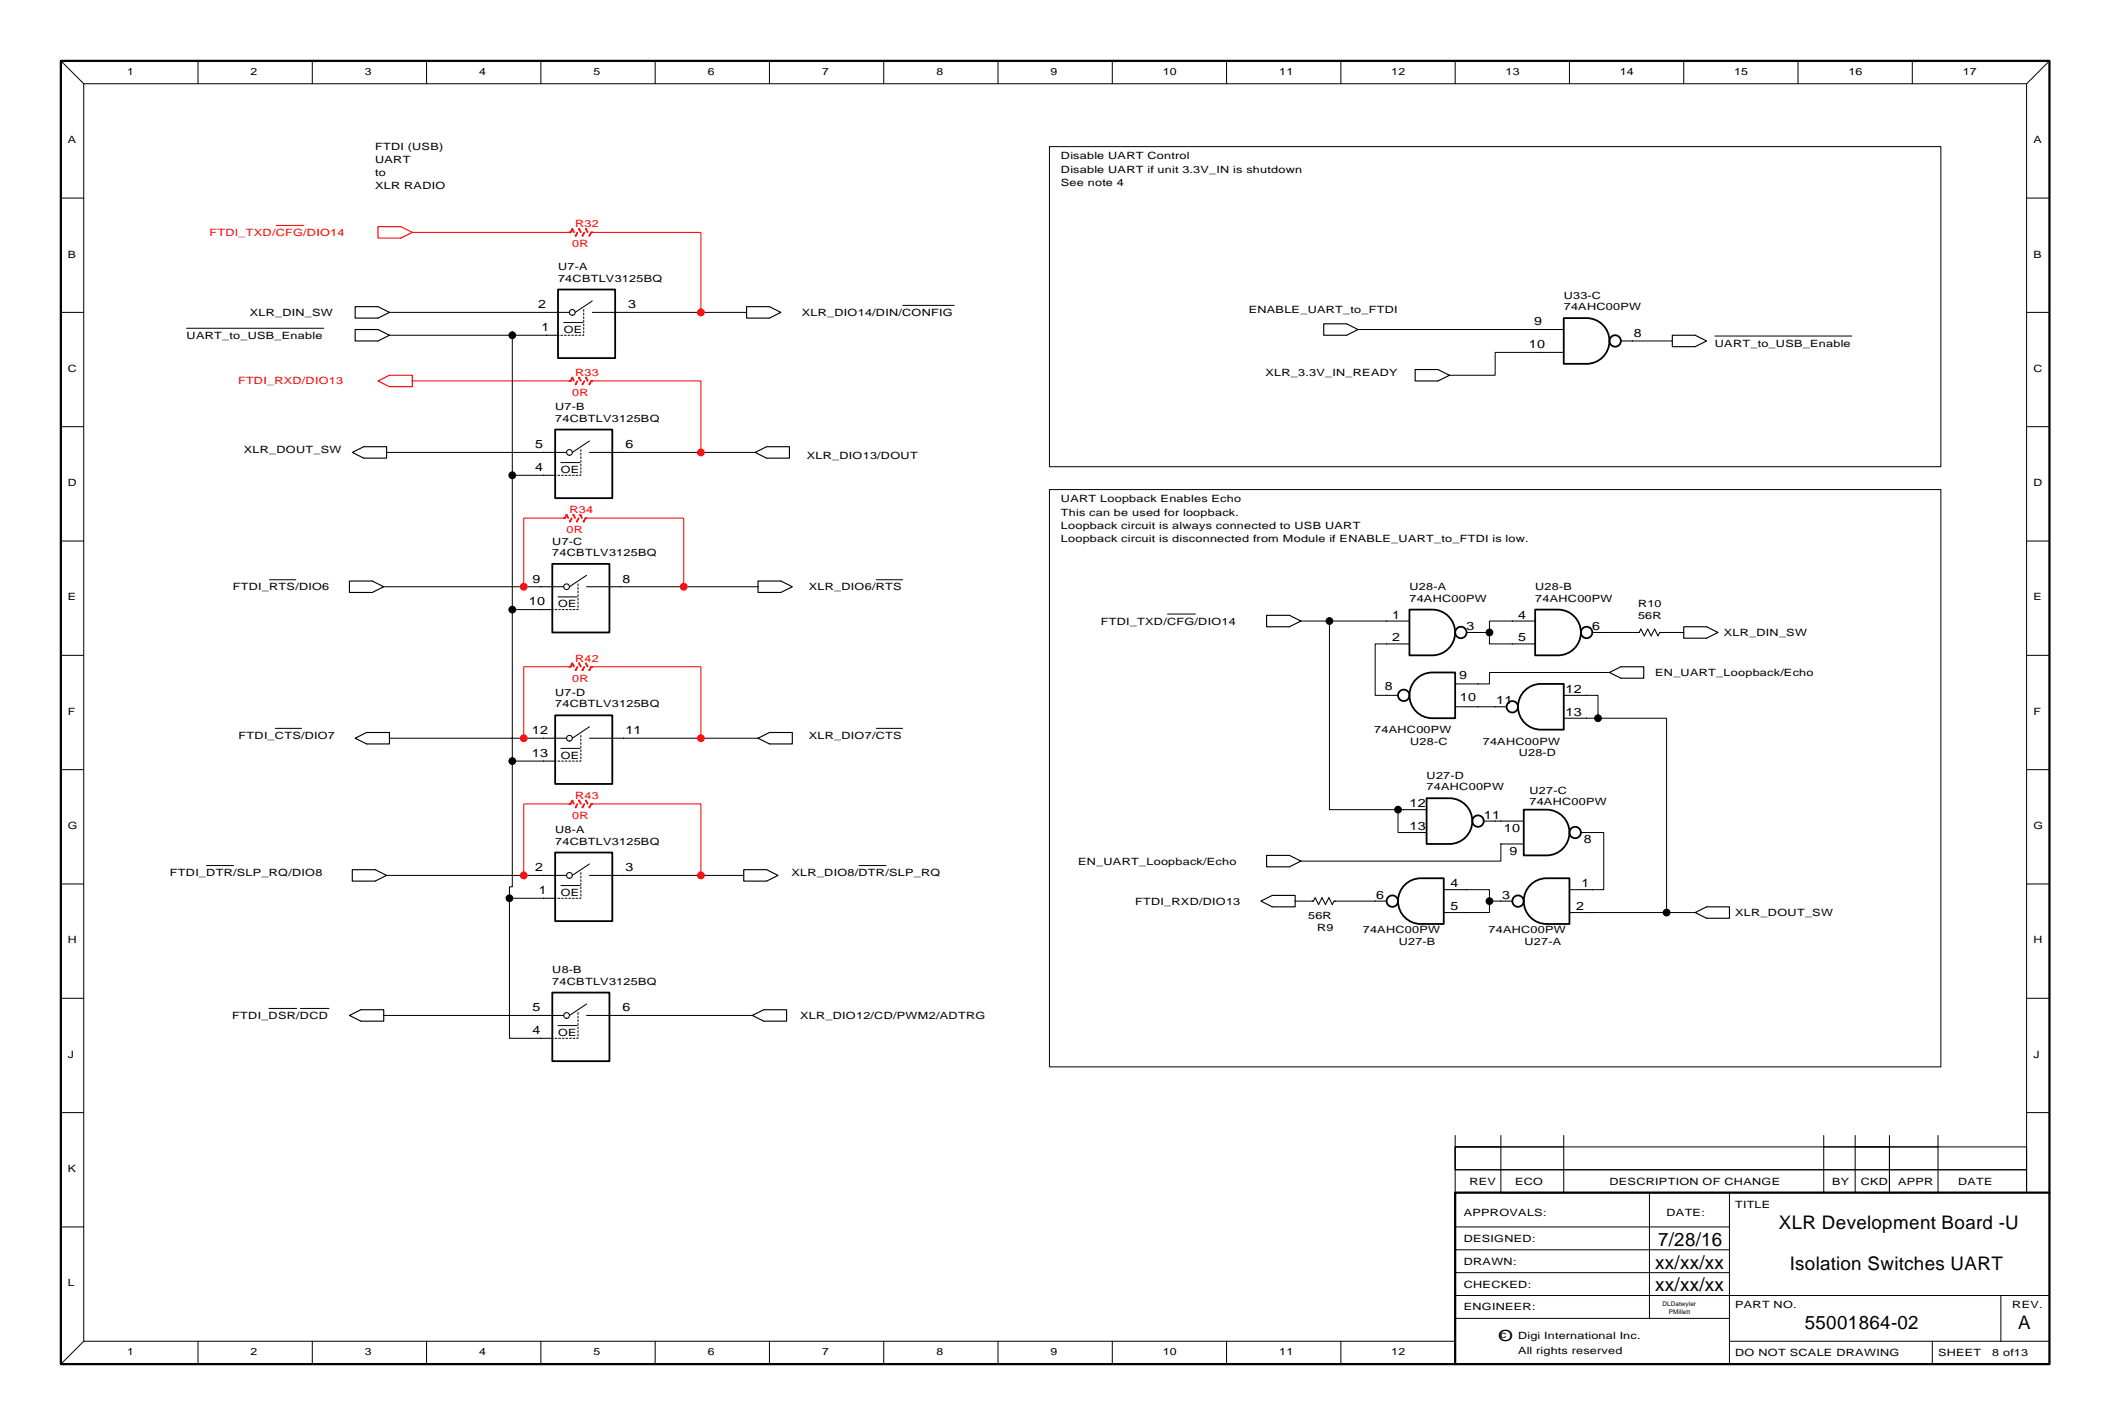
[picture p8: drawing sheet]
<svg xmlns="http://www.w3.org/2000/svg" width="469mm" height="317mm" viewBox="0 0 469 317" stroke-linecap="round" stroke-linejoin="round" font-family="sans-serif">
<g fill="none" stroke="#000" stroke-width=".22">
<path d="M13.5 13.5l5.1 5.1M18.6 18.6h431.8M18.6 18.6v279.4M44 13.5v5.1M69.4 13.5v5.1M94.8 13.5v5.1M120.2 13.5v5.1M145.6 13.5v5.1M171 13.5v5.1M196.4 13.5v5.1M221.8 13.5v5.1M247.2 13.5v5.1"/>
<path d="M272.6 13.5v5.1M298 13.5v5.1M323.4 13.5v5.1M348.8 13.5v5.1M374.2 13.5v5.1M399.6 13.5v5.1M425 13.5v5.1M450.4 18.6v246.4M455.5 13.5l-5.1 5.1M233.2 32.6h198.2v71.1h-198.2zM13.5 44h5.1M450.4 44h5.1"/>
<path d="M13.5 69.4h5.1M41.5 72.9h30.4M86.6 74.5h34.9M86.6 69.4h34.9M113.9 74.5v94.6M125.3 71.7h4.2M139.3 69.4h26.6M200.7 67.9h11.4M301.8 73.2h40.7M342.5 78.3h-10.2v5.1h-10.2M362.8 75.8h8.9M381.1 74.7h30.5"/>
<path d="M450.4 69.4h5.1M13.5 94.8h5.1M450.4 94.8h5.1M85.9 100.5h34.9M113.9 105.6h6.9M124.7 102.8h4.2M138.6 100.5h29.2M233.2 108.8h198.2v128.2h-198.2zM13.5 120.2h5.1M59.9 128.8h5.9M85.3 130.4h34.9M113.9 135.4h6.3"/>
<path d="M124 132.6h4.3M138 130.4h30.5M194.8 128.8h5.8M259.5 136.4h6.2M289.1 138h19.1M295.5 138v41.9h15.2M336.1 138h-5.1v2.5M450.4 120.2h5.1M13.5 145.6h5.1M308.2 143.1h-2.6v11.4h2.6M328.5 157h3.8M328.5 140.5h2.5"/>
<path d="M331 140.5v2.6h5.1M352.6 154.5h2.6v5.1h-2.6M355.2 159.6h15.2v43.2h-16.5M356.4 140.5h7.6M357.7 149.4h-26.7v2.6h-2.5M369.1 140.5h5.1M450.4 145.6h5.1M13.5 171h5.1M61.2 161.8h5.8M86.6 164h34.2M113.9 169.1v27.9h-.7v2.6M113.9 169.1h6.9"/>
<path d="M124.7 166.3h4.2M138.6 164h29.9M194.8 161.8h5.8M310.7 179.9v5.1h1.3M310.7 179.9h1.3M450.4 171h5.1M13.5 196.4h5.1M45.9 192.3h6M85.9 194.5h34.9M113.2 199.6v31.1h7M113.2 199.6h7.6M124.7 196.8h4.2"/>
<path d="M138.6 194.5h26.7M190.9 192.3h6M325.9 197.7h5.1v2.5M332.3 182.4h1.3M333.6 187.5v3.8h-44.5M353.9 185h2.5v12.7h-2.5M450.4 196.4h5.1M287.8 200.2h3.9M296.7 200.2h8.9M331 200.2v2.6h-5.1M331 200.2h2.6M370.4 202.8h6.3"/>
<path d="M13.5 221.8h5.1M59.8 224.1h6.2M66.8 224.1h6.3M85.3 225.6h34.9M124 227.9h4.3M138 225.6h29.2M450.4 221.8h5.1M13.5 247.2h5.1M323.4 254.8h10.2v5.1h-10.2zM323.4 254.8h127v5.1h-127zM323.4 252.3v2.5M333.6 259.9h116.8v5.1h-116.8z"/>
<path d="M333.6 252.3v2.5M347.5 252.3v2.5M405.3 252.3v2.5M412.3 252.3v2.5M419.9 252.3v2.5M430.7 252.3v2.5M450.4 247.2h5.1M13.5 272.6h5.1M323.4 265h61v7.6h-61zM323.4 265v-10.2h24.1v10.2h-13.9M323.4 277.7h61M366.6 265v27.9"/>
<path d="M384.4 272.6v30.5M405.3 265v-10.2h14.6v10.2h-5.1M412.3 265v-10.2h7.6v10.2h1.9M419.9 265v-10.2h10.8v10.2h-3.2M18.6 298h304.8M18.6 298l-5.1 5.1M44 298v5.1M69.4 298v5.1M94.8 298v5.1M120.2 298v5.1M145.6 298v5.1M171 298v5.1"/>
<path d="M196.4 298v5.1M221.8 298v5.1M247.2 298v5.1M272.6 298v5.1M298 298v5.1M323.4 287.8h132.1M323.4 292.9h61M323.4 282.8h61M384.4 298h71.1M429.5 298v5.1M444.7 287.8v10.2"/>
</g>
<path d="M61.4 50.1h6.2M91.6 51.6h35M131.6 51.6h24.2v17.8M91.6 84.6h35M131.6 84.6h24.2v15.9M125.3 115.1h-8.9v15.3M130.4 115.1h21.6v15.3M126.6 148.1h-10.2v15.9M131.6 148.1h24.2v15.9M126.6 178.6h-10.2v15.9M131.6 178.6h24.2v15.9" fill="none" stroke="#f00" stroke-width=".22"/>
<g fill="#000" stroke="#000" stroke-width=".22">
<circle cx="86.6" cy="74.5" r=".01"/>
<circle cx="86.6" cy="69.4" r=".01"/>
<circle cx="113.9" cy="74.5" r=".75"/>
<circle cx="121.5" cy="74.5" r=".01"/>
<circle cx="121.5" cy="69.4" r=".01"/>
<circle cx="139.3" cy="69.4" r=".01"/>
<circle cx="165.9" cy="69.4" r=".01"/>
<circle cx="301.8" cy="73.2" r=".01"/>
<circle cx="342.5" cy="73.2" r=".01"/>
<circle cx="342.5" cy="78.3" r=".01"/>
<circle cx="362.8" cy="75.8" r=".01"/>
<circle cx="371.7" cy="75.8" r=".01"/>
<circle cx="322.1" cy="83.4" r=".01"/>
<circle cx="85.9" cy="100.5" r=".01"/>
<circle cx="113.9" cy="105.6" r=".75"/>
<circle cx="120.8" cy="105.6" r=".01"/>
<circle cx="120.8" cy="100.5" r=".01"/>
<circle cx="138.6" cy="100.5" r=".01"/>
<circle cx="167.8" cy="100.5" r=".01"/>
<circle cx="85.3" cy="130.4" r=".01"/>
<circle cx="113.9" cy="135.4" r=".75"/>
<circle cx="120.2" cy="130.4" r=".01"/>
<circle cx="120.2" cy="135.4" r=".01"/>
<circle cx="138" cy="130.4" r=".01"/>
<circle cx="168.5" cy="130.4" r=".01"/>
<circle cx="289.1" cy="138" r=".01"/>
<circle cx="295.5" cy="138" r=".75"/>
<circle cx="308.2" cy="138" r=".01"/>
<circle cx="336.1" cy="138" r=".01"/>
<circle cx="308.2" cy="154.5" r=".01"/>
<circle cx="308.2" cy="143.1" r=".01"/>
<circle cx="328.5" cy="140.5" r=".01"/>
<circle cx="328.5" cy="152" r=".01"/>
<circle cx="328.5" cy="157" r=".01"/>
<circle cx="331" cy="140.5" r=".75"/>
<circle cx="332.3" cy="157" r=".01"/>
<circle cx="336.1" cy="143.1" r=".01"/>
<circle cx="352.6" cy="159.6" r=".01"/>
<circle cx="352.6" cy="154.5" r=".01"/>
<circle cx="355.2" cy="159.6" r=".75"/>
<circle cx="356.4" cy="140.5" r=".01"/>
<circle cx="357.7" cy="149.4" r=".01"/>
<circle cx="364" cy="140.5" r=".01"/>
<circle cx="369.1" cy="140.5" r=".01"/>
<circle cx="374.2" cy="140.5" r=".01"/>
<circle cx="86.6" cy="164" r=".01"/>
<circle cx="113.9" cy="169.1" r=".75"/>
<circle cx="120.8" cy="169.1" r=".01"/>
<circle cx="120.8" cy="164" r=".01"/>
<circle cx="138.6" cy="164" r=".01"/>
<circle cx="168.5" cy="164" r=".01"/>
<circle cx="310.7" cy="179.9" r=".75"/>
<circle cx="312" cy="179.9" r=".01"/>
<circle cx="85.9" cy="194.5" r=".01"/>
<circle cx="113.2" cy="199.6" r=".75"/>
<circle cx="120.8" cy="199.6" r=".01"/>
<circle cx="120.8" cy="194.5" r=".01"/>
<circle cx="138.6" cy="194.5" r=".01"/>
<circle cx="165.3" cy="194.5" r=".01"/>
<circle cx="289.1" cy="191.3" r=".01"/>
<circle cx="312" cy="185" r=".01"/>
<circle cx="325.9" cy="197.7" r=".01"/>
<circle cx="332.3" cy="182.4" r=".01"/>
<circle cx="333.6" cy="187.5" r=".01"/>
<circle cx="333.6" cy="182.4" r=".01"/>
<circle cx="353.9" cy="197.7" r=".01"/>
<circle cx="353.9" cy="185" r=".01"/>
<circle cx="287.8" cy="200.2" r=".01"/>
<circle cx="291.7" cy="200.2" r=".01"/>
<circle cx="296.7" cy="200.2" r=".01"/>
<circle cx="305.6" cy="200.2" r=".01"/>
<circle cx="325.9" cy="202.8" r=".01"/>
<circle cx="331" cy="200.2" r=".75"/>
<circle cx="333.6" cy="200.2" r=".01"/>
<circle cx="353.9" cy="202.8" r=".01"/>
<circle cx="370.4" cy="202.8" r=".75"/>
<circle cx="376.7" cy="202.8" r=".01"/>
<circle cx="85.3" cy="225.6" r=".01"/>
<circle cx="120.2" cy="230.7" r=".01"/>
<circle cx="120.2" cy="225.6" r=".01"/>
<circle cx="138" cy="225.6" r=".01"/>
<circle cx="167.2" cy="225.6" r=".01"/>
</g>
<g fill="#f00" stroke="#f00" stroke-width=".22">
<circle cx="116.4" cy="164" r=".75"/>
<circle cx="116.4" cy="130.4" r=".75"/>
<circle cx="155.8" cy="164" r=".75"/>
<circle cx="155.8" cy="69.4" r=".75"/>
<circle cx="152" cy="130.4" r=".75"/>
<circle cx="155.8" cy="194.5" r=".75"/>
<circle cx="116.4" cy="194.5" r=".75"/>
<circle cx="155.8" cy="100.5" r=".75"/>
<circle cx="91.6" cy="51.6" r=".01"/>
<circle cx="91.6" cy="84.6" r=".01"/>
<circle cx="125.3" cy="115.1" r=".01"/>
<circle cx="130.4" cy="115.1" r=".01"/>
<circle cx="126.6" cy="51.6" r=".01"/>
<circle cx="131.6" cy="51.6" r=".01"/>
<circle cx="126.6" cy="148.1" r=".01"/>
<circle cx="131.6" cy="148.1" r=".01"/>
<circle cx="126.6" cy="178.6" r=".01"/>
<circle cx="131.6" cy="178.6" r=".01"/>
<circle cx="126.6" cy="84.6" r=".01"/>
<circle cx="131.6" cy="84.6" r=".01"/>
</g>
<path d="M13.5 13.5h442v289.6h-442zM455.5 265h-132.1v38.1" fill="none" stroke="#000" stroke-width=".5"/>
<path d="M84 50.4h5.1l2.5 1.2-2.5 1.3h-5.1zM84 84.6l2.6-1.2h5v2.5h-5z" fill="none" stroke="#f00" stroke-width=".25"/>
<g fill="none" stroke="#000" stroke-width=".25">
<path d="M78.9 73.2h5.1l2.6 1.3-2.6 1.3h-5.1zM78.9 68.1h5.1l2.6 1.3-2.6 1.3h-5.1zM165.9 68.1h5.1l2.5 1.3-2.5 1.3h-5.1zM294.2 71.9h5.1l2.5 1.3-2.5 1.3h-5.1zM371.7 74.5h5l2.6 1.3-2.6 1.2h-5zM314.5 82.1h5.1l2.5 1.3-2.5 1.2h-5.1zM78.3 100.5l2.5-1.2h5.1v2.5h-5.1zM167.8 100.5l2.6-1.2h5.1v2.5h-5.1zM77.7 129.1h5l2.6 1.3-2.6 1.2h-5zM168.5 129.1h5l2.6 1.3-2.6 1.2h-5zM281.5 136.7h5.1l2.5 1.3-2.5 1.3h-5.1zM374.2 139.3h5.1l2.5 1.2-2.5 1.3h-5.1z"/>
<path d="M357.7 149.4l2.5-1.3h5.1v2.6h-5.1zM78.9 164l2.6-1.2h5.1v2.5h-5.1zM168.5 164l2.5-1.2h5.1v2.5h-5.1zM78.3 193.2h5.1l2.5 1.3-2.5 1.3h-5.1zM165.3 193.2h5.1l2.5 1.3-2.5 1.3h-5.1zM281.5 190.1h5.1l2.5 1.2-2.5 1.3h-5.1zM280.2 200.2l2.6-1.3h5v2.6h-5zM376.7 202.8l2.6-1.3h5.1v2.5h-5.1zM77.7 225.6l2.5-1.3h5.1v2.6h-5.1zM167.2 225.6l2.5-1.3h5.1v2.6h-5.1z"/>
</g>
<g fill="none" stroke="#000" stroke-width=".23">
<path d="M121.5 69.4h5.1M121.5 74.5h2.5M131.6 69.4h7.7M131.6 66.9l-3.8 2.5M342.5 73.2h5M342.5 78.3h5M360.2 75.8h2.6M131 98l-3.8 2.5M120.8 100.5h5.1M120.8 105.6h2.6M131 100.5h7.6M120.2 130.4h5.1"/>
<path d="M120.2 135.4h2.5M130.4 130.4h7.6M130.4 127.8l-3.8 2.6M308.2 138h5M336.1 138h5.1M308.2 143.1h5M308.2 154.5h2.5M323.4 157h5.1M323.4 152h5.1M325.9 140.5h2.6M332.3 157h2.5M336.1 143.1h5.1"/>
<path d="M347.5 154.5h5.1M347.5 159.6h5.1M353.9 140.5h2.5M364 140.5h.3l.4-.7 .7 1.5 .8-1.5 .8 1.5 .7-1.5 .8 1.5 .4-.8h.2M120.8 164h5.1M120.8 169.1h2.6M131 164h7.6M131 161.5l-3.8 2.5M312 179.9h5.1M120.8 194.5h5.1M120.8 199.6h2.6M131 194.5h7.6"/>
<path d="M131 192l-3.8 2.5M312 185h5.1M320.9 197.7h5M329.8 182.4h2.5M333.6 182.4h5M333.6 187.5h5M348.8 197.7h5.1M351.3 185h2.6M291.7 200.2h.2l.4-.7 .8 1.5 .7-1.5 .8 1.5 .7-1.5 .8 1.5 .4-.8h.2M305.6 200.2h2.6M320.9 202.8h5M333.6 200.2h2.5"/>
<path d="M348.8 202.8h5.1M120.2 225.6h5.1M120.2 230.7h2.5M130.4 225.6h7.6M130.4 223.1l-3.8 2.5"/>
<circle cx="127.2" cy="69.4" r=".64"/>
<circle cx="126.6" cy="100.5" r=".64"/>
<circle cx="125.9" cy="130.4" r=".64"/>
<circle cx="126.6" cy="164" r=".64"/>
<circle cx="126.6" cy="194.5" r=".64"/>
<circle cx="125.9" cy="225.6" r=".64"/>
</g>
<g fill="none" stroke="#000" stroke-width=".4">
<path d="M124 64.3h12.7v15.3h-12.7zM347.5 70.7h5.1a5.1 5.1 0 0 1 5.1 5.1 5.1 5.1 0 0 1-5.1 5h-5.1zM123.4 95.4h12.7v15.3h-12.7zM122.7 125.3h12.7v15.2h-12.7zM313.2 135.4h5.1a5.1 5.1 0 0 1 5.1 5.1 5.1 5.1 0 0 1-5.1 5.1h-5.1zM341.2 135.4h5.1a5.1 5.1 0 0 1 5 5.1 5.1 5.1 0 0 1-5 5.1h-5.1zM123.4 158.9h12.7v15.3h-12.7zM315.1 150.6a5.1 5.1 0 0 1 3.2-1.2h5.1v10.2h-5.1a5.1 5.1 0 0 1-4.7-3.4 5.1 5.1 0 0 1 1.5-5.6zM338.6 153.8a5.1 5.1 0 0 1 3.9-1.8h5v10.1h-5a5.1 5.1 0 0 1-4.6-2.9 5.1 5.1 0 0 1 .7-5.4zM317.1 177.4h5a5.1 5.1 0 0 1 5.1 5 5.1 5.1 0 0 1-5.1 5.1h-5zM338.6 179.9h5.1a5.1 5.1 0 0 1 5.1 5.1 5.1 5.1 0 0 1-5.1 5.1h-5.1zM123.4 189.4h12.7v15.3h-12.7z"/>
<path d="M311.9 196.9a5.1 5.1 0 0 1 3.9-1.8h5.1v10.2h-5.1a5.1 5.1 0 0 1-4.6-2.9 5.1 5.1 0 0 1 .7-5.5zM339.8 196.9a5.1 5.1 0 0 1 3.9-1.8h5.1v10.2h-5.1a5.1 5.1 0 0 1-4.6-2.9 5.1 5.1 0 0 1 .7-5.5zM122.7 220.5h12.7v15.3h-12.7z"/>
<circle cx="359" cy="75.8" r="1.27"/>
<circle cx="312" cy="154.5" r="1.27"/>
<circle cx="324.7" cy="140.5" r="1.27"/>
<circle cx="336.1" cy="157" r="1.27"/>
<circle cx="352.6" cy="140.5" r="1.27"/>
<circle cx="328.5" cy="182.4" r="1.27"/>
<circle cx="350.1" cy="185" r="1.27"/>
<circle cx="309.4" cy="200.2" r="1.27"/>
<circle cx="337.4" cy="200.2" r="1.27"/>
</g>
<path d="M129.7 68.8v5.7h-5.7M129.1 99.9v5.7h-5.7M128.5 129.7v5.7h-5.8M129.1 163.4v5.7h-5.7M129.1 193.9v5.7h-5.7M128.5 225v5.7h-5.8" fill="none" stroke="#000" stroke-width=".22" stroke-dasharray=".4 .4"/>
<g fill="none" stroke="#f00" stroke-width=".4" stroke-dasharray=".8 .8">
<path d="M126.8 51.6l.4-.7M126.8 51.6h-.2M127.2 50.9l.8 1.5M128 52.4l.7-1.5M128.7 50.9l.8 1.5M129.5 52.4l.7-1.5M130.2 50.9l.8 1.5M131 52.4l.4-.8M131.4 51.6h.2M126.8 84.6l.4-.7M126.8 84.6h-.2M127.2 83.9l.8 1.5"/>
<path d="M128 85.4l.7-1.5M128.7 83.9l.8 1.5M129.5 85.4l.7-1.5M130.2 83.9l.8 1.5M131 85.4l.4-.8M131.4 84.6h.2M125.5 115.1l.4-.7M125.5 115.1h-.2M125.9 114.4l.8 1.5M126.7 115.9l.7-1.5M127.4 114.4l.8 1.5M128.2 115.9l.8-1.5"/>
<path d="M129 114.4l.7 1.5M129.7 115.9l.4-.8M130.1 115.1h.3M126.8 148.1l.4-.7M126.8 148.1h-.2M127.2 147.4l.8 1.5M128 148.9l.7-1.5M128.7 147.4l.8 1.5M129.5 148.9l.7-1.5M130.2 147.4l.8 1.5M131 148.9l.4-.8M131.4 148.1h.2"/>
<path d="M126.8 178.6l.4-.7M126.8 178.6h-.2M127.2 177.9l.8 1.5M128 179.4l.7-1.5M128.7 177.9l.8 1.5M129.5 179.4l.7-1.5M130.2 177.9l.8 1.5M131 179.4l.4-.8M131.4 178.6h.2"/>
</g>
<g font-size="4.2">
<text x="395.3" y="273.1">XLR Development Board -U</text>
<text x="367.9" y="281.9">xx/xx/xx</text>
<text x="368.5" y="276.8">7/28/16</text>
<text x="367.9" y="286.9">xx/xx/xx</text>
<text x="397.8" y="282.1">Isolation Switches UART</text>
<text x="401.1" y="295.3">55001864-02</text>
<text x="448.5" y="295.2">A</text>
</g>
<text font-size="3.4" x="332.9" y="297.9">O</text>
<g font-size="2.6">
<text x="119.6" y="68.5">2</text>
<text x="139.6" y="68.5">3</text>
<text x="120.4" y="73.6">1</text>
<text x="339.8" y="77.4">10</text>
<text x="341" y="72.3">9</text>
<text x="363.1" y="74.8">8</text>
<text x="119" y="99.6">5</text>
<text x="139" y="99.6">6</text>
<text x="119" y="104.7">4</text>
<text x="118.3" y="129.4">9</text>
<text x="138.3" y="129.4">8</text>
<text x="117.6" y="134.5">10</text>
<text x="309.4" y="137.4">1</text>
<text x="337.4" y="137.4">4</text>
<text x="309.4" y="142.5">2</text>
<text x="325.9" y="140">3</text>
<text x="337.4" y="142.5">5</text>
<text x="353.9" y="140">6</text>
<text x="307.8" y="153.3">8</text>
<text x="324.3" y="150.8">9</text>
<text x="324.4" y="155.8">10</text>
<text x="347.9" y="153.9">12</text>
<text x="332.6" y="156.5">11</text>
<text x="347.9" y="159">13</text>
<text x="118.2" y="163.1">12</text>
<text x="139" y="163.1">11</text>
<text x="118.2" y="168.2">13</text>
<text x="313.2" y="179.3">12</text>
<text x="313.2" y="184.4">13</text>
<text x="329.8" y="181.9">11</text>
<text x="334.2" y="184.8">10</text>
<text x="335.5" y="189.9">9</text>
<text x="352" y="187.3">8</text>
<text x="119" y="193.6">2</text>
<text x="139" y="193.6">3</text>
<text x="322.4" y="197.1">4</text>
<text x="351.5" y="197.1">1</text>
<text x="119.7" y="198.7">1</text>
<text x="305.9" y="199.7">6</text>
<text x="322.4" y="202.2">5</text>
<text x="333.8" y="199.7">3</text>
<text x="350.3" y="202.2">2</text>
<text x="118.3" y="224.7">5</text>
<text x="138.3" y="224.7">6</text>
<text x="118.3" y="229.8">4</text>
</g>
<g font-size="2.2">
<text x="28.3" y="16.6">1</text>
<text x="55.7" y="16.6">2</text>
<text x="81.1" y="16.6">3</text>
<text x="106.5" y="16.6">4</text>
<text x="131.9" y="16.6">5</text>
<text x="157.3" y="16.6">6</text>
<text x="182.7" y="16.6">7</text>
<text x="208.1" y="16.6">8</text>
<text x="233.5" y="16.6">9</text>
<text x="258.4" y="16.6">10</text>
<text x="284.3" y="16.6">11</text>
<text x="309.2" y="16.6">12</text>
<text x="334.6" y="16.6">13</text>
<text x="360" y="16.6">14</text>
<text x="385.4" y="16.6">15</text>
<text x="410.8" y="16.6">16</text>
<text x="436.2" y="16.6">17</text>
<text x="15.1" y="31.8">A</text>
<text x="83.4" y="33.2">FTDI (USB)</text>
<text x="235.8" y="35.4">Disable UART Control</text>
<text x="451.9" y="31.8">A</text>
<text x="83.4" y="36.2">UART</text>
<text x="83.4" y="39.1">to</text>
<text x="235.8" y="38.4">Disable UART if unit 3.3V_IN is shutdown</text>
<text x="235.8" y="41.3">See note 4</text>
<text x="83.4" y="42">XLR RADIO</text>
<text x="15.1" y="57.2">B</text>
<text x="451.9" y="57.2">B</text>
<text x="124" y="60">U7-A</text>
<text x="124" y="62.6">74CBTLV3125BQ</text>
<text x="55.5" y="70.2">XLR_DIN_SW</text>
<text x="178.2" y="70.2">XLR_DIO14/DIN/CONFIG</text>
<text x="277.5" y="69.6">ENABLE_UART_to_FTDI</text>
<text x="347.5" y="66.4">U33-C</text>
<text x="347.5" y="68.9">74AHC00PW</text>
<text x="41.5" y="75.3">UART_to_USB_Enable</text>
<text x="125.3" y="74">OE</text>
<text x="381.1" y="77">UART_to_USB_Enable</text>
<text x="15.1" y="82.6">C</text>
<text x="281.2" y="83.6">XLR_3.3V_IN_READY</text>
<text x="451.9" y="82.6">C</text>
<text x="123.4" y="91.1">U7-B</text>
<text x="123.4" y="93.7">74CBTLV3125BQ</text>
<text x="54.2" y="100.7">XLR_DOUT_SW</text>
<text x="179.3" y="101.9">XLR_DIO13/DOUT</text>
<text x="124.7" y="105.1">OE</text>
<text x="15.1" y="108">D</text>
<text x="235.8" y="111.6">UART Loopback Enables Echo</text>
<text x="451.9" y="108">D</text>
<text x="235.8" y="114.6">This can be used for loopback.</text>
<text x="235.8" y="117.5">Loopback circuit is always connected to USB UART</text>
<text x="122.7" y="121">U7-C</text>
<text x="122.7" y="123.5">74CBTLV3125BQ</text>
<text x="235.8" y="120.4">Loopback circuit is disconnected from Module if ENABLE_UART_to_FTDI is low.</text>
<text x="51.8" y="131.1">FTDI_RTS/DIO6</text>
<text x="179.8" y="131.1">XLR_DIO6/RTS</text>
<text x="313.2" y="131.1">U28-A</text>
<text x="341.2" y="131.1">U28-B</text>
<text x="15.1" y="133.4">E</text>
<text x="124" y="135">OE</text>
<text x="313.2" y="133.7">74AHC00PW</text>
<text x="341.2" y="133.7">74AHC00PW</text>
<text x="364" y="135">R10</text>
<text x="364" y="137.5">56R</text>
<text x="451.9" y="133.4">E</text>
<text x="244.7" y="138.8">FTDI_TXD/CFG/DIO14</text>
<text x="383.1" y="141.3">XLR_DIN_SW</text>
<text x="123.4" y="154.6">U7-D</text>
<text x="367.9" y="150.2">EN_UART_Loopback/Echo</text>
<text x="15.1" y="158.8">F</text>
<text x="123.4" y="157.2">74CBTLV3125BQ</text>
<text x="451.9" y="158.8">F</text>
<text x="53" y="164.2">FTDI_CTS/DIO7</text>
<text x="179.8" y="164.2">XLR_DIO7/CTS</text>
<text x="305.4" y="162.9">74AHC00PW</text>
<text x="313.4" y="165.4">U28-C</text>
<text x="329.5" y="165.4">74AHC00PW</text>
<text x="337.5" y="168">U28-D</text>
<text x="124.7" y="168.6">OE</text>
<text x="317.1" y="173.1">U27-D</text>
<text x="317.1" y="175.6">74AHC00PW</text>
<text x="339.9" y="176.3">U27-C</text>
<text x="339.9" y="178.9">74AHC00PW</text>
<text x="15.1" y="184.2">G</text>
<text x="123.4" y="185.1">U8-A</text>
<text x="451.9" y="184.2">G</text>
<text x="123.4" y="187.7">74CBTLV3125BQ</text>
<text x="37.8" y="194.6">FTDI_DTR/SLP_RQ/DIO8</text>
<text x="175.9" y="194.6">XLR_DIO8/DTR/SLP_RQ</text>
<text x="239.6" y="192.1">EN_UART_Loopback/Echo</text>
<text x="124.7" y="199.1">OE</text>
<text x="252.3" y="201">FTDI_RXD/DIO13</text>
<text x="385.6" y="203.5">XLR_DOUT_SW</text>
<text x="15.1" y="209.6">H</text>
<text x="290.7" y="204.3">56R</text>
<text x="292.7" y="206.8">R9</text>
<text x="302.9" y="207.3">74AHC00PW</text>
<text x="310.9" y="209.9">U27-B</text>
<text x="330.8" y="207.3">74AHC00PW</text>
<text x="338.8" y="209.9">U27-A</text>
<text x="451.9" y="209.6">H</text>
<text x="122.7" y="216.2">U8-B</text>
<text x="122.7" y="218.8">74CBTLV3125BQ</text>
<text x="51.6" y="226.4">FTDI_DSR/DCD</text>
<text x="177.8" y="226.4">XLR_DIO12/CD/PWM2/ADTRG</text>
<text x="124" y="230.2">OE</text>
<text x="15.1" y="235">J</text>
<text x="451.9" y="235">J</text>
<text x="15.1" y="260.4">K</text>
<text x="326.6" y="263.2">REV</text>
<text x="336.7" y="263.2">ECO</text>
<text x="357.7" y="263.2">DESCRIPTION OF CHANGE</text>
<text x="407.2" y="263.2">BY</text>
<text x="413.6" y="263.2">CKD</text>
<text x="421.8" y="263.2">APPR</text>
<text x="435.2" y="263.2">DATE</text>
<text x="385.6" y="268.3">TITLE</text>
<text x="325.3" y="270.2">APPROVALS:</text>
<text x="325.3" y="275.9">DESIGNED:</text>
<text x="370.4" y="270.2">DATE:</text>
<text x="325.3" y="281">DRAWN:</text>
<text x="15.1" y="285.8">L</text>
<text x="325.3" y="286.1">CHECKED:</text>
<text x="325.3" y="291.2">ENGINEER:</text>
<text x="385.6" y="290.5">PART NO.</text>
<text x="447.2" y="290.5">REV.</text>
<text x="333.4" y="297.2">c</text>
<text x="337.4" y="297.6">Digi International Inc.</text>
<text x="28.3" y="301.1">1</text>
<text x="55.7" y="301.1">2</text>
<text x="81.1" y="301.1">3</text>
<text x="106.5" y="301.1">4</text>
<text x="131.9" y="301.1">5</text>
<text x="157.3" y="301.1">6</text>
<text x="182.7" y="301.1">7</text>
<text x="208.1" y="301.1">8</text>
<text x="233.5" y="301.1">9</text>
<text x="258.4" y="301.1">10</text>
<text x="284.3" y="301.1">11</text>
<text x="309.2" y="301.1">12</text>
<text x="337.4" y="300.8">All rights reserved</text>
<text x="385.6" y="301.3">DO NOT SCALE DRAWING</text>
<text x="430.7" y="301.3">SHEET</text>
<text x="442.8" y="301.3">8 of13</text>
</g>
<g font-size="2.2" fill="#f00">
<text x="46.6" y="52.4">FTDI_TXD/CFG/DIO14</text>
<text x="127.8" y="50.5">R32</text>
<text x="127.2" y="54.9">0R</text>
<text x="127.8" y="83.5">R33</text>
<text x="52.9" y="85.4">FTDI_RXD/DIO13</text>
<text x="127.2" y="88">0R</text>
<text x="125.9" y="118.4">0R</text>
<text x="126.6" y="114">R34</text>
<text x="127.8" y="147">R42</text>
<text x="127.2" y="151.5">0R</text>
<text x="127.8" y="177.5">R43</text>
<text x="127.2" y="181.9">0R</text>
</g>
<g font-size="1.4">
<text x="369.5" y="290.1">DLDatwyler</text>
<text x="370.9" y="291.9">PMillett</text>
</g>
</svg>
